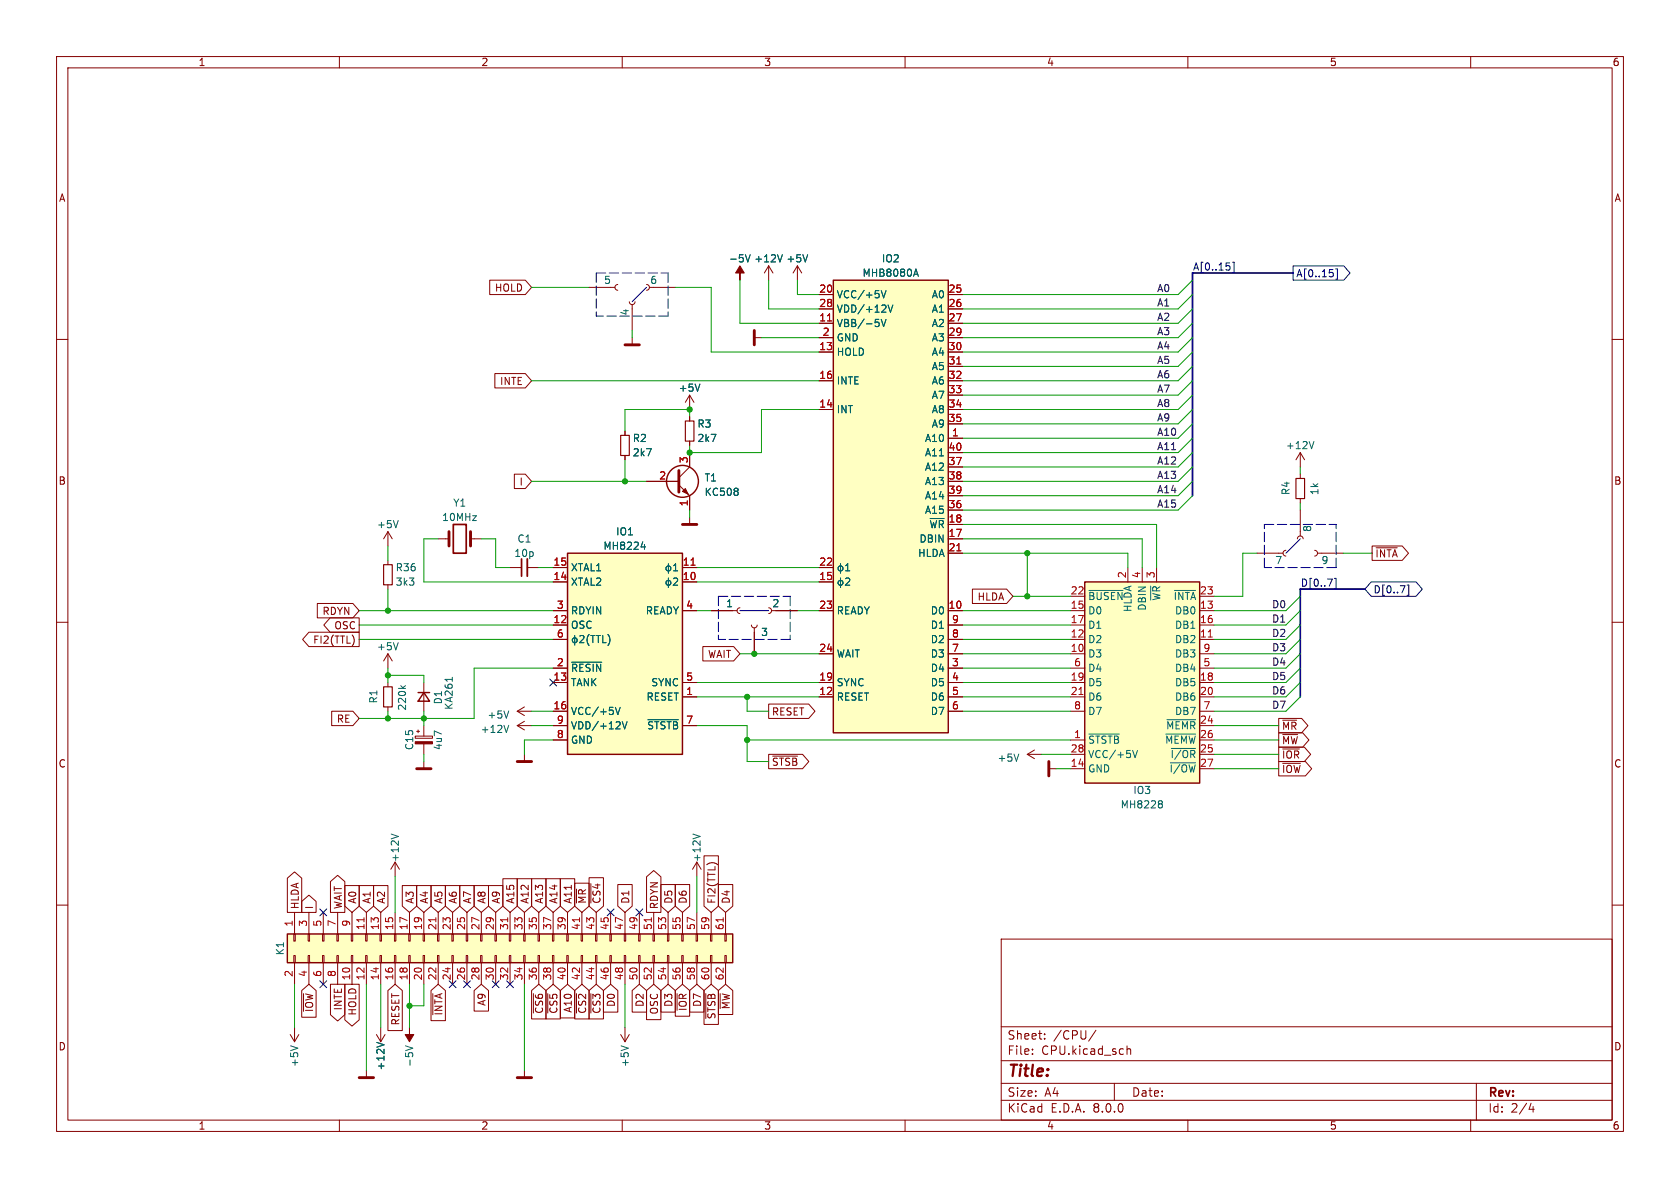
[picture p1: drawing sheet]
<svg xmlns="http://www.w3.org/2000/svg" width="297mm" height="210mm" viewBox="0 0 297 210" stroke-linecap="round" stroke-linejoin="round" font-family="sans-serif">
<g fill="none" stroke="#840000" stroke-width=".18">
<path d="M10 10h277v190h-277zM12 12h273v186h-273zM60 10v2M110 10v2M160 10v2M210 10v2M260 10v2M10 60h2M111.3 53.3l.1 .4 .4 .1 .3-.1 .2-.4M111.8 53.8v4.6M114.3 50.3l.4 .1 .1 .4-.1 .4-.4 .1M115.6 50.8h3.8"/>
<path d="M285 60h2M121.9 73.7v.7M121.9 78v.7M77.5 95.3h1.9M83.2 95.3h1.9M114.3 85.1h5.7M120 85.7l1.9 1.9v2.6M121.9 80v2.6l-1.9 1.9M10 110h2M285 110h2M68.6 120.7v.7M68.6 125v.7"/>
<path d="M185.4 135.9h1.3M10 160h2M285 160h2M177 166h108v32h-108zM60 198v2M110 198v2M160 198v2M177 194.5h108M177 191.5h108M177 187.5h108M177 181.5h108M182.5 186.3v.1"/>
<path d="M182.5 185.5v.1M184.7 183.6v.1M184.7 182.8v.1M193.7 182.1l-1.2 2M197 191.5v3M199.2 184.9v1.5M199.2 185.5l.3-.1 .3 .1 .1 .9M210 198v2M260 198v2M261 191.5v6.5M270.7 195l-.4 1.1h.9M271 195.6v1"/>
</g>
<path d="M80.1 92.7h2.3v5.1h-2.3z" fill="none" stroke="#840000" stroke-width=".3"/>
<path d="M79.4 94v2.5M83.2 94v2.5M120 83.2v3.8M185.4 134.6v2.6" fill="none" stroke="#840000" stroke-width=".51"/>
<path d="M121.2 74.4h1.5v3.6h-1.5zM67.8 121.4h1.5v3.6h-1.5z" fill="none" stroke="#840000" stroke-width=".2"/>
<path d="M130.4 86.4l.1 .1-.1 .3M130.4 86.9l.1 .2-.1 .4M70.9 121.2l.4 .5M71.7 121.2l-.5 .4" fill="none" stroke="#006464" stroke-width=".18"/>
<path d="M120.6 86.9l.6-.5 .5 1z" fill="#840000" stroke="#840000" stroke-width=".18"/>
<circle cx="120.6" cy="85.1" r="2.82" fill="none" stroke="#840000" stroke-width=".25"/>
<path d="M191.8 102.9h20.3v35.5h-20.3z" fill="#ffffc2"/>
<path d="M191.8 102.9h20.3v35.5h-20.3z" fill="none" stroke="#840000" stroke-width=".25"/>
<g fill="none" stroke="#840000" stroke-width=".18">
<path d="M104.1 50.8h4.6M109.2 50.3l-.3 .1-.2 .4 .2 .4 .3 .1M111.8 59.7v1.3M135.9 47l-.8 1.3M135.9 47v2.5M135.9 47l.8 1.3M110.5 76.2v.8M121.9 69.9l-.7 1.2M121.9 69.9v2.5M121.9 69.9l.8 1.2M68.6 94l-.8 1.3M68.6 94v2.5"/>
<path d="M68.6 94l.7 1.3M110.5 80.5v.8M222.2 97.8h4.6M227.3 97.3l-.3 .1-.2 .4 .2 .3 .3 .2M232.4 97.3l.4 .1 .1 .4-.1 .3-.4 .2M232.9 97.8h4.6M68.6 115.6v2.5M68.6 115.6l-.8 1.2M68.6 115.6l.7 1.2M125.7 108h4.6M130.8 107.4l-.3 .2-.2 .4 .2 .3 .3 .2M132.8 110.5l.2 .3 .4 .2 .3-.2 .2-.3"/>
<path d="M133.3 111v4.6M135.9 107.4l.3 .2 .2 .4-.2 .3-.3 .2M137.2 108h3.8M189.2 115.6h2.6M189.2 113h2.6M189.2 108h2.6M189.2 110.5h2.6M189.2 105.4h2.6M189.2 118.1h2.6M199.4 100.3v2.6M201.9 100.3v2.6M204.5 100.3v2.6"/>
<path d="M212.1 115.6h2.5M212.1 113h2.5M212.1 108h2.5M212.1 110.5h2.5M212.1 105.4h2.5M212.1 118.1h2.5M181.6 133.4h2.5M181.6 133.4l1.3 .7M182.9 132.6l-1.3 .8M189.2 130.8h2.6M189.2 135.9h2.6M189.2 120.7h2.6"/>
<path d="M189.2 123.2h2.6M189.2 133.4h2.6M189.2 125.7h2.6M212.1 130.8h2.5M212.1 135.9h2.5M212.1 120.7h2.5M212.1 123.2h2.5M212.1 128.3h2.5M212.1 133.4h2.5M212.1 125.7h2.5M69.8 152.4l-.7 1.3M69.8 152.4v2.5"/>
<path d="M69.8 152.4l.8 1.3M123.2 152.4l-.8 1.3M123.2 152.4v2.5M123.2 152.4l.8 1.3"/>
</g>
<g fill="none" stroke="#006464" stroke-width=".18">
<path d="M138.3 45l-.4 1.3M123.7 67.9l-.4 1.3M70.4 92l-.4 1.3M70.4 113.6l-.4 1.3M192.5 104.4h6M203.4 103.6v2.5M207.6 104.4h3.8M180.1 133.3l-.4 1.3M192.5 129.8h5.4M200.2 132.7l.5 1.2 .4-1.2M206.1 129.8h5.3M206.3 127.2h5.1"/>
<path d="M206.9 134.8h4.5M207.1 132.3h4.3M69.2 147.4l1.2 .5M122.5 147.4l1.3 .5M205 141.5h.3l.2 .3-.2 .3M205 142.1h.3M205.3 142.1l.2 .2v.3l-.1 .2h-.4"/>
</g>
<path d="M213.6 112.6h.7M190.7 122.8h.8" fill="none" stroke="#a90000" stroke-width=".18"/>
<path d="M110.5 61h2.5" fill="none" stroke="#840000" stroke-width=".51"/>
<path d="M109.7 77h1.6v3.5h-1.6z" fill="none" stroke="#840000" stroke-width=".2"/>
<path d="M147.3 49.5h20.3v80h-20.3z" fill="#ffffc2"/>
<path d="M147.3 49.5h20.3v80h-20.3zM73.9 122.4h2M74.9 122.4l1 1.6h-2z" fill="none" stroke="#840000" stroke-width=".25"/>
<g fill="none" stroke="#840000" stroke-width=".18">
<path d="M133.3 59.7h1.3M141 47l-.8 1.3M141 47v2.5M141 47l.7 1.3M144.8 57.2h2.5M144.8 59.7h2.5M144.8 52.1h2.5M144.8 54.6h2.5M167.6 57.2h2.6M167.6 59.7h2.6M167.6 52.1h2.6M167.6 54.6h2.6"/>
<path d="M144.8 62.2h2.5M144.8 72.4h2.5M144.8 67.3h2.5M167.6 77.5h2.6M167.6 62.2h2.6M167.6 72.4h2.6M167.6 67.3h2.6M167.6 64.8h2.6M167.6 69.9h2.6M167.6 74.9h2.6M68.6 99.1v.7M167.6 95.3h2.6"/>
<path d="M167.6 92.7h2.6M167.6 97.8h2.6M167.6 90.2h2.6M167.6 82.6h2.6M167.6 85.1h2.6M167.6 87.6h2.6M167.6 80h2.6M229.4 95.3l.1-.4 .4-.2 .3 .2 .2 .4M229.9 90.2v4.5M68.6 103.4v.7M90.2 100.3h2M93.2 100.3h2"/>
<path d="M144.8 108h2.5M144.8 102.9h2.5M144.8 100.3h2.5M144.8 115.6h2.5M167.6 108h2.6M167.6 115.6h2.6M167.6 118.1h2.6M167.6 113h2.6M167.6 110.5h2.6M73.4 130.1h3.1v.4h-3.1zM73.7 129.3h.5M73.9 129v.5"/>
<path d="M74.9 120.7v5M74.9 128.3v1.8M74.9 131.5v1.9M91.4 125.7h2.6M91.4 128.3l1.3 .7M91.4 128.3h2.6M91.4 125.7l1.3 .8M92.7 127.5l-1.3 .8M92.7 125l-1.3 .7M144.8 123.2h2.5M144.8 120.7h2.5M167.6 123.2h2.6"/>
<path d="M167.6 120.7h2.6M167.6 125.7h2.6"/>
</g>
<g fill="none" stroke="#006464" stroke-width=".18">
<path d="M131.8 45l.4 1.3 .4-1.3M142.8 45l-.4 1.3M154.8 56.5h.6M155.2 56.9l.2 .3v.3l-.2 .2M155.8 56.5l.4 1.2 .4-1.2M155.8 51.4l.4 1.2 .4-1.2M157 53.9l.4 1.3 .4-1.3M161.6 48.5h.6M161.9 47.6l.4 1.2M148.6 99.6v1.7M80 119.7v.8M148.6 102.2v1.7"/>
<path d="M149.5 102.3l.5-.1 .2 .3-.8 .9h.8M149.5 100.9h.7M149.5 100l.4-.4v1.3M89.9 128.2l-.4 1.3M89.9 125.7l-.4 1.2"/>
<circle cx="148.6" cy="103" r=".44"/>
<circle cx="148.6" cy="100.5" r=".44"/>
</g>
<path d="M146.3 56.7h.7M169.2 64.4h.7M169.2 97.4h.7" fill="none" stroke="#a90000" stroke-width=".18"/>
<g fill="#840000" stroke="#840000" stroke-width=".18">
<path d="M130.8 47l.8 1.3h-.8v1.2v-1.2h-.8z"/>
<path d="M73.4 131.1h3.1v.4h-3.1z"/>
</g>
<path d="M133.3 58.4v2.6" fill="none" stroke="#840000" stroke-width=".51"/>
<path d="M93.2 98.8v3.1" fill="none" stroke="#840000" stroke-width=".33"/>
<path d="M92.2 98.8v3.1" fill="none" stroke="#840000" stroke-width=".3"/>
<path d="M67.8 99.8h1.5v3.6h-1.5z" fill="none" stroke="#840000" stroke-width=".2"/>
<path d="M100.3 97.8h20.3v35.6h-20.3z" fill="#ffffc2"/>
<path d="M100.3 97.8h20.3v35.6h-20.3z" fill="none" stroke="#840000" stroke-width=".25"/>
<g fill="none" stroke="#840000" stroke-width=".18">
<path d="M121.9 91.4v1.3M97.8 102.9h2.5M97.8 100.3h2.5M97.8 110.5h2.5M97.8 118.1h2.5M97.8 108h2.5M97.8 113h2.5M120.6 102.9h2.6M120.6 100.3h2.6M120.6 108h2.6M97.8 120.7h2.5M97.8 125.7h2.5"/>
<path d="M97.8 128.3h2.5M97.8 130.8h2.5M120.6 123.2h2.6M120.6 120.7h2.6M120.6 128.3h2.6M66.5 182.9l.8 1.3M67.3 181.6v2.6M68.1 182.9l-.8 1.3M109.7 182.9l.8 1.3M110.5 181.6v2.6M111.3 182.9l-.8 1.3"/>
</g>
<g fill="none" stroke="#006464" stroke-width=".18">
<path d="M113.3 96.7h.8M113.9 96.3v.8M118.2 99.6v1.7M101.1 117.1h5.3M101.6 112.3v1.7M102.5 112.5l.5-.2 .2 .4-.7 .9h.7M104.1 112.2a1.46 1.46 0 0 0 0 1.9M104.4 112.3h.8M104.8 112.3v1.3M105.4 112.3h.7M105.8 112.3v1.3M106.6 112.3v1.3h.6"/>
<path d="M107.5 112.2a1.46 1.46 0 0 1 0 1.9M118.2 102.2v1.7M119.1 102.3l.5-.1 .2 .3-.8 .9h.8M119.1 100.9h.7M119.1 100l.3-.4v1.3M108.8 125l.4 1.3 .4-1.3M110 127.6l.4 1.2 .5-1.2M114.5 127.2h5.4M66.6 184.3l1.3 .4M109.8 184.9l1.3 .4"/>
<circle cx="101.6" cy="113.2" r=".44"/>
<circle cx="118.2" cy="103" r=".44"/>
<circle cx="118.2" cy="100.5" r=".44"/>
</g>
<path d="M122.2 99.9h.7" fill="none" stroke="#a90000" stroke-width=".18"/>
<path d="M120.6 92.7h2.6" fill="none" stroke="#840000" stroke-width=".51"/>
<path d="M50.8 165.1h78.7v5.1h-78.7z" fill="#ffffc2"/>
<g fill="none" stroke="#840000" stroke-width=".18">
<path d="M86.6 49.5h6.3l1.1 1.3-1.1 1.3h-6.3zM144.8 57.2h2.5M144.8 59.7h2.5M144.8 52.1h2.5M144.8 54.6h2.5M167.6 57.2h2.6M167.6 59.7h2.6M167.6 52.1h2.6M167.6 54.6h2.6M87.5 66h5.4l1.1 1.3-1.1 1.3h-5.4zM110.5 76.2v.8M121.9 73.7v.7"/>
<path d="M121.9 78v.7M144.8 62.2h2.5M144.8 72.4h2.5M144.8 67.3h2.5M167.6 77.5h2.6M167.6 62.2h2.6M167.6 72.4h2.6M167.6 67.3h2.6M167.6 64.8h2.6M167.6 69.9h2.6M167.6 74.9h2.6M90.9 83.8h2l1.1 1.3-1.1 1.3h-2z"/>
<path d="M110.5 80.5v.8M114.3 85.1h5.7M121.9 80v2.6M121.9 87.6v2.6M167.6 95.3h2.6M167.6 92.7h2.6M167.6 97.8h2.6M167.6 90.2h2.6M167.6 82.6h2.6M167.6 85.1h2.6M167.6 87.6h2.6M167.6 80h2.6"/>
<path d="M229.9 80v2.6M229.9 83.8v.8M229.9 88.1v.8M229.9 80l-.8 1.3M229.9 80l.7 1.3M242.6 96.5h5.3l1.1 1.3-1.1 1.3h-5.3zM243.3 96.8h3.7M54.6 111.8h8.9v2.5h-8.9l-1.1-1.3zM56.1 106.7h6.3l1.1 1.3-1.1 1.2h-6.3zM58.4 109.2h5.1v2.6h-5.1l-1.2-1.3zM97.8 108h2.5M97.8 102.9h2.5"/>
<path d="M97.8 100.3h2.5M97.8 118.1h2.5M97.8 113h2.5M97.8 110.5h2.5M120.6 108h2.6M120.6 102.9h2.6M120.6 100.3h2.6M124.3 114.3h5.4l1.1 1.3-1.1 1.2h-5.4zM125.7 108h3.8M133.3 111.8v3.8M137.2 108h3.8M144.8 108h2.5"/>
<path d="M144.8 102.9h2.5M144.8 100.3h2.5M144.8 115.6h2.5M167.6 108h2.6M167.6 115.6h2.6M167.6 118.1h2.6M167.6 113h2.6M167.6 110.5h2.6M171.9 104.1h6.1l1.1 1.3-1.1 1.3h-6.1zM58.6 125.7h3.8l1.1 1.3-1.1 1.3h-3.8zM74.9 134.6v1.3M92.7 133.4v1.2"/>
<path d="M97.8 120.7h2.5M97.8 125.7h2.5M97.8 128.3h2.5M97.8 130.8h2.5M120.6 123.2h2.6M120.6 120.7h2.6M120.6 128.3h2.6M135.9 133.3h6l1.1 1.3-1.1 1.3h-6zM135.9 124.5h7.1l1.1 1.2-1.1 1.3h-7.1zM136.6 133.7h4.4M144.8 123.2h2.5M144.8 120.7h2.5"/>
<path d="M167.6 123.2h2.6M167.6 120.7h2.6M167.6 125.7h2.6M226.1 132.1h4.5l1.1 1.3-1.1 1.2h-4.5zM226.1 134.6h4.7l1.1 1.3-1.1 1.3h-4.7zM226.1 129.5h4.2l1.1 1.3-1.1 1.3h-4.2zM226.1 127h4l1.1 1.3-1.1 1.2h-4zM226.8 132.4h2.9M226.8 134.9h3.1M226.8 127.3h2.4M50.8 155.2l1.3-1.1 1.2 1.1v6.1h-2.5zM53.3 159.4l1.3-1.2 1.3 1.2v1.9h-2.6z"/>
<path d="M58.4 155.8l1.3-1.1 1.3 1.1v5.5h-2.6zM61 156.5h2.5v3.7l-1.3 1.1-1.2-1.1zM63.5 156.5h2.5v3.7l-1.2 1.1-1.3-1.1zM66 156.5h2.6v3.7l-1.3 1.1-1.3-1.1zM71.1 156.5h2.6v3.7l-1.3 1.1-1.3-1.1zM73.7 156.5h2.5v3.7l-1.3 1.1-1.2-1.1zM76.2 156.5h2.5v3.7l-1.2 1.1-1.3-1.1zM78.7 156.5h2.6v3.7l-1.3 1.1-1.3-1.1zM81.3 156.5h2.5v3.7l-1.3 1.1-1.2-1.1zM83.8 156.5h2.6v3.7l-1.3 1.1-1.3-1.1zM86.4 156.5h2.5v3.7l-1.3 1.1-1.2-1.1zM88.9 155.3h2.5v4.9l-1.2 1.1-1.3-1.1z"/>
<path d="M91.4 155.3h2.6v4.9l-1.3 1.1-1.3-1.1zM94 155.3h2.5v4.9l-1.3 1.1-1.2-1.1zM96.5 155.3h2.6v4.9l-1.3 1.1-1.3-1.1zM99.1 155.3h2.5v4.9l-1.3 1.1-1.2-1.1zM101.6 156.1h2.5v4.1l-1.2 1.1-1.3-1.1zM101.9 157.2v2.4M104.1 155.2h2.6v5l-1.3 1.1-1.3-1.1zM104.5 156.2v3.4M109.2 156.4h2.6v3.8l-1.3 1.1-1.3-1.1zM114.3 155l1.3-1.1 1.2 1.1v6.3h-2.5zM116.8 156.4h2.6v3.8l-1.3 1.1-1.3-1.1zM119.4 156.4h2.5v3.8l-1.3 1.1-1.2-1.1z"/>
<path d="M124.5 151.3h2.5v8.9l-1.3 1.1-1.2-1.1zM127 156.4h2.5v3.8l-1.2 1.1-1.3-1.1zM51.9 165.1h.3v1.3h-.3zM51.9 168.9h.3v1.3h-.3zM52.1 161.3v3.8M52.1 170.2v3.8M53.3 175.1l1.3-1.1 1.3 1.1v4.7h-2.6zM53.7 175.6v3.2M54.5 165.1h.2v1.3h-.2zM54.5 168.9h.2v1.3h-.2zM54.6 161.3v3.8M54.6 170.2v3.8"/>
<path d="M57 165.1h.3v1.3h-.3zM57 168.9h.3v1.3h-.3zM57.1 161.3v3.8M57.1 170.2v3.8M58.4 174h2.6v5.4l-1.3 1.1-1.3-1.1zM59.6 165.1h.2v1.3h-.2zM59.6 168.9h.2v1.3h-.2zM59.7 161.3v3.8M59.7 170.2v3.8M61 174h2.5v6.3l-1.3 1.1-1.2-1.1zM62.1 165.1h.3v1.3h-.3zM62.1 168.9h.3v1.3h-.3z"/>
<path d="M62.2 161.3v3.8M62.2 170.2v3.8M64.6 165.1h.3v1.3h-.3zM64.6 168.9h.3v1.3h-.3zM64.8 161.3v3.8M64.8 170.2v3.8M67.2 165.1h.2v1.3h-.2zM67.2 168.9h.2v1.3h-.2zM67.3 161.3v3.8M67.3 170.2v3.8M68.6 175.1l1.2-1.1 1.3 1.1v7.1h-2.5zM69.7 165.1h.3v1.3h-.3z"/>
<path d="M69.7 168.9h.3v1.3h-.3zM69.8 161.3v3.8M69.8 170.2v3.8M72.3 165.1h.2v1.3h-.2zM72.3 168.9h.2v1.3h-.2zM72.4 161.3v3.8M72.4 170.2v3.8M74.8 165.1h.3v1.3h-.3zM74.8 168.9h.3v1.3h-.3zM74.9 161.3v3.8M74.9 170.2v3.8M76.2 175.1l1.3-1.1 1.2 1.1v5.3h-2.5z"/>
<path d="M76.5 175.6v3.8M77.3 165.1h.3v1.3h-.3zM77.3 168.9h.3v1.3h-.3zM77.5 161.3v3.8M77.5 170.2v3.8M79.9 165.1h.2v1.3h-.2zM79.9 168.9h.2v1.3h-.2zM80 161.3v3.8M80 170.2v3.8M82.4 165.1h.3v1.3h-.3zM82.4 168.9h.3v1.3h-.3zM82.5 161.3v3.8"/>
<path d="M82.5 170.2v3.8M83.8 175.1l1.3-1.1 1.3 1.1v3.6h-2.6zM85 165.1h.2v1.3h-.2zM85 168.9h.2v1.3h-.2zM85.1 161.3v3.8M85.1 170.2v3.8M87.5 165.1h.3v1.3h-.3zM87.5 168.9h.3v1.3h-.3zM87.6 161.3v3.8M87.6 170.2v3.8M90 165.1h.3v1.3h-.3zM90 168.9h.3v1.3h-.3z"/>
<path d="M90.2 161.3v3.8M90.2 170.2v3.8M92.6 165.1h.2v1.3h-.2zM92.6 168.9h.2v1.3h-.2zM92.7 161.3v3.8M92.7 170.2v3.8M94 175.1l1.2-1.1 1.3 1.1v5h-2.5zM94.3 175.6v3.5M95.1 165.1h.3v1.3h-.3zM95.1 168.9h.3v1.3h-.3zM95.2 161.3v3.8M95.2 170.2v3.8"/>
<path d="M96.5 175.1l1.3-1.1 1.3 1.1v5h-2.6zM96.8 175.6v3.5M97.7 165.1h.2v1.3h-.2zM97.7 168.9h.2v1.3h-.2zM97.8 161.3v3.8M97.8 170.2v3.8M99.1 175.1l1.2-1.1 1.3 1.1v4.8h-2.5zM100.2 165.1h.3v1.3h-.3zM100.2 168.9h.3v1.3h-.3zM100.3 161.3v3.8M100.3 170.2v3.8M101.6 175.1l1.3-1.1 1.2 1.1v5h-2.5z"/>
<path d="M101.9 175.6v3.5M102.7 165.1h.3v1.3h-.3zM102.7 168.9h.3v1.3h-.3zM102.9 161.3v3.8M102.9 170.2v3.8M104.1 175.1l1.3-1.1 1.3 1.1v5h-2.6zM104.5 175.6v3.5M105.3 165.1h.2v1.3h-.2zM105.3 168.9h.2v1.3h-.2zM105.4 161.3v3.8M105.4 170.2v3.8M106.7 175.1l1.2-1.1 1.3 1.1v3.8h-2.5z"/>
<path d="M107.8 165.1h.3v1.3h-.3zM107.8 168.9h.3v1.3h-.3zM107.9 161.3v3.8M107.9 170.2v3.8M110.4 165.1h.2v1.3h-.2zM110.4 168.9h.2v1.3h-.2zM110.5 161.3v3.8M110.5 170.2v3.8M111.8 175.1l1.2-1.1 1.3 1.1v3.8h-2.5zM112.9 165.1h.3v1.3h-.3zM112.9 168.9h.3v1.3h-.3zM113 161.3v3.8"/>
<path d="M113 170.2v3.8M114.3 175.1l1.3-1.1 1.2 1.1v5.1h-2.5zM115.4 165.1h.3v1.3h-.3zM115.4 168.9h.3v1.3h-.3zM115.6 161.3v3.8M115.6 170.2v3.8M116.8 175.1l1.3-1.1 1.3 1.1v3.8h-2.6zM118 165.1h.2v1.3h-.2zM118 168.9h.2v1.3h-.2zM118.1 161.3v3.8M118.1 170.2v3.8M119.4 175.1l1.2-1.1 1.3 1.1v4.5h-2.5z"/>
<path d="M119.7 175.6v3M120.5 165.1h.3v1.3h-.3zM120.5 168.9h.3v1.3h-.3zM120.6 161.3v3.8M120.6 170.2v3.8M121.9 175.1l1.3-1.1 1.3 1.1v3.8h-2.6zM123.1 165.1h.2v1.3h-.2zM123.1 168.9h.2v1.3h-.2zM123.2 161.3v3.8M123.2 170.2v3.8M124.5 175.1l1.2-1.1 1.3 1.1v6h-2.5zM124.8 175.6v4.4"/>
<path d="M125.6 165.1h.3v1.3h-.3zM125.6 168.9h.3v1.3h-.3zM125.7 161.3v3.8M125.7 170.2v3.8M127 175.1l1.3-1.1 1.2 1.1v4.2h-2.5zM128.1 165.1h.3v1.3h-.3zM128.1 168.9h.3v1.3h-.3zM128.3 161.3v3.8M128.3 170.2v3.8M51.3 182.9l.8 1.3M52.1 181.6v2.6M52.8 182.9l-.7 1.3"/>
<path d="M64.8 189.2v1.3M92.7 189.2v1.3"/>
</g>
<path d="M50.8 165.1h78.7v5.1h-78.7z" fill="none" stroke="#840000" stroke-width=".25"/>
<path d="M146.3 56.7h.7M169.2 64.4h.7M122.2 99.9h.7M169.2 97.4h.7M64.4 162.2v.8M77.1 162.2v.8M89.8 162.2v.8M102.5 162.2v.8M115.2 162.2v.8M127.9 162.2v.8" fill="none" stroke="#a90000" stroke-width=".18"/>
<path d="M229.1 84.6h1.5v3.5h-1.5z" fill="none" stroke="#840000" stroke-width=".2"/>
<path d="M72.4 181.6v1.3h.8l-.8 1.3-.8-1.3h.8z" fill="#840000" stroke="#840000" stroke-width=".18"/>
<g fill="none" stroke="#006464" stroke-width=".18">
<path d="M131.8 45l.4 1.3 .4-1.3M138.3 45l-.4 1.3M142.8 45l-.4 1.3M154.8 56.5h.6M155.2 56.9l.2 .3v.3l-.2 .2M155.8 56.5l.4 1.2 .4-1.2M155.8 51.4l.4 1.2 .4-1.2M157 53.9l.4 1.3 .4-1.3M161.6 48.5h.6M161.9 47.6l.4 1.2M123.7 67.9l-.4 1.3M232.3 78l-.4 1.3"/>
<path d="M113.3 96.7h.8M113.9 96.3v.8M118.2 99.6v1.7M130.4 86.4l.1 .1-.1 .3M130.4 86.9l.1 .2-.1 .4M148.6 99.6v1.7M101.1 117.1h5.3M101.6 112.3v1.7M102.5 112.5l.5-.2 .2 .4-.7 .9h.7M104.1 112.2a1.46 1.46 0 0 0 0 1.9M104.4 112.3h.8M104.8 112.3v1.3"/>
<path d="M105.4 112.3h.7M105.8 112.3v1.3M106.6 112.3v1.3h.6M107.5 112.2a1.46 1.46 0 0 1 0 1.9M118.2 102.2v1.7M119.1 102.3l.5-.1 .2 .3-.8 .9h.8M119.1 100.9h.7M119.1 100l.3-.4v1.3M148.6 102.2v1.7M149.5 102.3l.5-.1 .2 .3-.8 .9h.8M149.5 100.9h.7M149.5 100l.4-.4v1.3"/>
<path d="M108.8 125l.4 1.3 .4-1.3M110 127.6l.4 1.2 .5-1.2M114.5 127.2h5.4M51.4 184.9l1.2 .4M66.6 184.3l1.3 .4M71.7 184.9l1.3 .4-1.3 .4"/>
<circle cx="101.6" cy="113.2" r=".44"/>
<circle cx="118.2" cy="103" r=".44"/>
<circle cx="118.2" cy="100.5" r=".44"/>
<circle cx="148.6" cy="103" r=".44"/>
<circle cx="148.6" cy="100.5" r=".44"/>
</g>
<path d="M73.7 135.9h2.5M91.4 134.6h2.6M63.5 190.5h2.5M91.4 190.5h2.6" fill="none" stroke="#840000" stroke-width=".51"/>
<g fill="none" stroke="#000084" stroke-width=".18">
<path d="M217.4 47.1v.5M217.9 46.4h.3v1.8h-.3M228.6 47h9l1.1 1.3-1.1 1.2h-9zM235.6 48.3v.5M236.1 47.5h.3v1.9h-.3M235.9 102.2h.3v1.9h-.3M242.4 102.9h7.9l1.1 1.2-1.1 1.3h-7.9l-1.1-1.3zM248.8 103.4h.3v1.8h-.3M97.2 120l1.2 1.3M98.4 120l-1.2 1.3M56.5 173.4l1.3 1.2M56.5 160.7l1.3 1.2"/>
<path d="M57.8 173.4l-1.3 1.2M57.8 160.7l-1.3 1.2M79.4 173.4l1.2 1.2M80.6 173.4l-1.2 1.2M81.9 173.4l1.3 1.2M83.2 173.4l-1.3 1.2M87 173.4l1.2 1.2M88.2 173.4l-1.2 1.2M89.6 173.4l1.2 1.2M90.8 173.4l-1.2 1.2M107.3 160.7l1.3 1.2M108.6 160.7l-1.3 1.2"/>
<path d="M112.4 160.7l1.2 1.2M113.6 160.7l-1.2 1.2"/>
</g>
<path d="M114.3 50.8l-2.5 2.5M229.9 95.3l-2.6 2.5M130.8 108h5.1" fill="none" stroke="#0000c2" stroke-width=".18"/>
<path d="M105.4 48.3v7.6M105.4 48.3h12.7M118.1 48.3v7.6M118.1 55.9h-12.7M223.5 92.7h12.7M127 105.4v7.6M127 105.4h12.7M139.7 105.4v7.6M139.7 113h-12.7M223.5 100.3v-7.6M236.2 100.3v-7.6M236.2 100.3h-12.7" fill="none" stroke="#0000c2" stroke-width=".18" stroke-dasharray="1.7 .6"/>
<path d="M228.6 48.3h-17.8v39.3M241.3 104.1h-11.4v19.1" fill="none" stroke="#000084" stroke-width=".3"/>
<g fill="none" stroke="#009600" stroke-width=".18">
<path d="M94 50.8h10.1M111.8 58.4v1.3M119.4 50.8h6.3v11.4h19.1M130.8 49.5v7.7h14M134.6 59.7h10.2M135.9 49.5v5.1h8.9M141 49.5v2.6h3.8M210.8 54.6l-2.5 2.6h-38.1M210.8 49.5l-2.5 2.6h-38.1M210.8 57.2l-2.5 2.5h-38.1M210.8 52.1l-2.5 2.5h-38.1M210.8 59.7l-2.5 2.5h-38.1"/>
<path d="M94 67.3h50.8M121.9 73.7v-1.3h-11.4v3.8M144.8 72.4h-10.2v7.6h-12.7v-1.3M210.8 64.8l-2.5 2.5h-38.1M210.8 69.9l-2.5 2.5h-38.1M210.8 74.9l-2.5 2.6h-38.1M210.8 67.3l-2.5 2.6h-38.1M210.8 72.4l-2.5 2.5h-38.1M210.8 77.5l-2.5 2.5h-38.1M210.8 62.2l-2.5 2.6h-38.1M68.6 96.5v2.6M77.5 95.3h-2.6v7.6h22.9"/>
<path d="M85.1 95.3h2.5v5h2.6M94 85.1h20.3M110.5 81.3v3.8M121.9 90.2v1.2M170.2 97.8h29.2v2.5M170.2 92.7h34.3v7.6M170.2 95.3h31.7v5M181.6 97.8v7.6M210.8 82.6l-2.5 2.5h-38.1M210.8 85.1l-2.5 2.5h-38.1M210.8 80l-2.5 2.6h-38.1M210.8 87.6l-2.5 2.6h-38.1"/>
<path d="M222.2 97.8h-2.5v7.6h-5.1M229.9 82.6v1.2M229.9 88.9v1.3M237.5 97.8h5.1M63.5 110.5h34.3M63.5 113h34.3M63.5 108h34.3M68.6 119.4h6.3v1.3M68.6 104.1v3.9M68.6 118.1v2.6M95.2 100.3h2.6M97.8 118.1h-14v8.9h-20.3"/>
<path d="M123.2 108h2.5M123.2 102.9h21.6M123.2 100.3h21.6M130.8 115.6h14M141 108h3.8M170.2 110.5h19M170.2 113h19M170.2 108h19M170.2 118.1h19M170.2 115.6h19M179.1 105.4h10.1M229.9 108l-2.6 2.5h-12.7"/>
<path d="M229.9 110.5l-2.6 2.5h-12.7M229.9 105.4l-2.6 2.6h-12.7M229.9 115.6l-2.6 2.5h-12.7M229.9 113l-2.6 2.6h-12.7M229.9 118.1l-2.6 2.6h-12.7M68.6 125.7v1.3M74.9 125.7v2.6M74.9 133.4v1.2M94 128.3h3.8M94 125.7h3.8M97.8 130.8h-5.1v2.6M123.2 128.3h8.9v6.3h3.8"/>
<path d="M123.2 123.2h21.6M123.2 120.7h21.6M132.1 123.2v2.5h3.8M132.1 130.8h57.1M170.2 123.2h19M170.2 120.7h19M170.2 125.7h19M184.1 133.4h5.1M186.7 135.9h2.5M214.6 128.3h11.5M214.6 130.8h11.5M214.6 133.4h11.5"/>
<path d="M214.6 135.9h11.5M229.9 120.7l-2.6 2.5h-12.7M229.9 123.2l-2.6 2.5h-12.7M69.8 154.9v6.4M123.2 154.9v6.4M52.1 174v7.6M64.8 174v15.2M67.3 174v7.6M72.4 174v7.6M74.9 174v3.8h-2.5M92.7 174v15.2M110.5 174v7.6"/>
</g>
<g fill="#009600" stroke="#009600" stroke-width=".18">
<circle cx="181.6" cy="105.4" r=".46"/>
<circle cx="181.6" cy="97.8" r=".46"/>
<circle cx="74.9" cy="127" r=".46"/>
<circle cx="132.1" cy="123.2" r=".46"/>
<circle cx="133.3" cy="115.6" r=".46"/>
<circle cx="68.6" cy="108" r=".46"/>
<circle cx="68.6" cy="119.4" r=".46"/>
<circle cx="68.6" cy="127" r=".46"/>
<circle cx="121.9" cy="80" r=".46"/>
<circle cx="121.9" cy="72.4" r=".46"/>
<circle cx="110.5" cy="85.1" r=".46"/>
<circle cx="132.1" cy="130.8" r=".46"/>
<circle cx="72.4" cy="177.8" r=".46"/>
</g>
<text font-size="2.8" fill="#840000" x="178" y="190.9">Title:</text>
<g font-size="2.1" fill="#840000">
<text x="178" y="184">Sheet:</text>
<text x="186.2" y="184">/CPU/</text>
<text x="178" y="186.7">File:</text>
<text x="184.1" y="186.7">CPU.kicad_sch</text>
<text x="178" y="196.9">KiCad</text>
<text x="178" y="194.1">Size:</text>
<text x="184.7" y="194.1">A4</text>
<text x="185.7" y="196.9">E.D.A.</text>
<text x="193.3" y="196.9">8.0.0</text>
<text x="200" y="194.1">Date:</text>
<text x="263" y="194.3">Rev:</text>
<text x="263" y="196.9">Id:</text>
<text x="267.1" y="196.9">2/4</text>
</g>
<g font-size="1.8" fill="#840000">
<text x="35" y="11.9">1</text>
<text x="85" y="11.9">2</text>
<text x="135" y="11.9">3</text>
<text x="185" y="11.9">4</text>
<text x="235" y="11.9">5</text>
<text x="285" y="11.9">6</text>
<text x="10.3" y="35.9">A</text>
<text x="285.3" y="35.9">A</text>
<text x="87.4" y="51.8">HOLD</text>
<text x="88.3" y="68.3">INTE</text>
<text x="10.3" y="85.9">B</text>
<text x="91.7" y="86">I</text>
<text x="285.3" y="85.9">B</text>
<text x="243" y="98.7">~{INTA}</text>
<text x="172.7" y="106.4">HLDA</text>
<text x="55.3" y="114">FI2(TTL)</text>
<text x="56.9" y="108.9">RDYN</text>
<text x="59" y="111.4">OSC</text>
<text x="125.1" y="116.5">WAIT</text>
<text x="59.4" y="128">RE</text>
<text x="136.4" y="126.7">RESET</text>
<text x="226.5" y="131.8">~{MW}</text>
<text x="226.5" y="129.2">~{MR}</text>
<text x="10.3" y="135.9">C</text>
<text x="136.4" y="135.6">~{STSB}</text>
<text x="226.5" y="134.3">~{IOR}</text>
<text x="226.5" y="136.8">~{IOW}</text>
<text x="285.3" y="135.9">C</text>
<text x="53" y="160.8" transform="rotate(-90 53 160.8)">HLDA</text>
<text x="55.6" y="160.8" transform="rotate(-90 55.6 160.8)">I</text>
<text x="60.6" y="160.8" transform="rotate(-90 60.6 160.8)">WAIT</text>
<text x="63.2" y="159.9" transform="rotate(-90 63.2 159.9)">A0</text>
<text x="65.7" y="159.9" transform="rotate(-90 65.7 159.9)">A1</text>
<text x="68.3" y="159.9" transform="rotate(-90 68.3 159.9)">A2</text>
<text x="73.3" y="159.9" transform="rotate(-90 73.3 159.9)">A3</text>
<text x="75.9" y="159.9" transform="rotate(-90 75.9 159.9)">A4</text>
<text x="78.4" y="159.9" transform="rotate(-90 78.4 159.9)">A5</text>
<text x="81" y="159.9" transform="rotate(-90 81 159.9)">A6</text>
<text x="83.5" y="159.9" transform="rotate(-90 83.5 159.9)">A7</text>
<text x="86" y="159.9" transform="rotate(-90 86 159.9)">A8</text>
<text x="88.6" y="159.9" transform="rotate(-90 88.6 159.9)">A9</text>
<text x="91.1" y="159.9" transform="rotate(-90 91.1 159.9)">A15</text>
<text x="93.7" y="159.9" transform="rotate(-90 93.7 159.9)">A12</text>
<text x="96.2" y="159.9" transform="rotate(-90 96.2 159.9)">A13</text>
<text x="98.7" y="159.9" transform="rotate(-90 98.7 159.9)">A14</text>
<text x="101.3" y="159.9" transform="rotate(-90 101.3 159.9)">A11</text>
<text x="103.8" y="159.9" transform="rotate(-90 103.8 159.9)">~{MR}</text>
<text x="106.4" y="159.9" transform="rotate(-90 106.4 159.9)">~{CS4}</text>
<text x="111.4" y="159.9" transform="rotate(-90 111.4 159.9)">D1</text>
<text x="116.5" y="160.8" transform="rotate(-90 116.5 160.8)">RDYN</text>
<text x="119.1" y="159.9" transform="rotate(-90 119.1 159.9)">D5</text>
<text x="121.6" y="159.9" transform="rotate(-90 121.6 159.9)">D6</text>
<text x="126.7" y="159.9" transform="rotate(-90 126.7 159.9)">FI2(TTL)</text>
<text x="129.2" y="159.9" transform="rotate(-90 129.2 159.9)">D4</text>
<text x="55.6" y="179" transform="rotate(-90 55.6 179)">~{IOW}</text>
<text x="60.6" y="178.7" transform="rotate(-90 60.6 178.7)">INTE</text>
<text x="63.2" y="179.6" transform="rotate(-90 63.2 179.6)">HOLD</text>
<text x="78.4" y="179.6" transform="rotate(-90 78.4 179.6)">~{INTA}</text>
<text x="86" y="177.9" transform="rotate(-90 86 177.9)">A9</text>
<text x="96.2" y="179.3" transform="rotate(-90 96.2 179.3)">~{CS6}</text>
<text x="98.7" y="179.3" transform="rotate(-90 98.7 179.3)">~{CS5}</text>
<text x="101.3" y="179.1" transform="rotate(-90 101.3 179.1)">A10</text>
<text x="103.8" y="179.3" transform="rotate(-90 103.8 179.3)">~{CS2}</text>
<text x="106.4" y="179.3" transform="rotate(-90 106.4 179.3)">~{CS3}</text>
<text x="108.9" y="178.1" transform="rotate(-90 108.9 178.1)">D0</text>
<text x="114" y="178.1" transform="rotate(-90 114 178.1)">D2</text>
<text x="116.5" y="179.4" transform="rotate(-90 116.5 179.4)">OSC</text>
<text x="119.1" y="178.1" transform="rotate(-90 119.1 178.1)">D3</text>
<text x="121.6" y="178.8" transform="rotate(-90 121.6 178.8)">~{IOR}</text>
<text x="124.1" y="178.1" transform="rotate(-90 124.1 178.1)">D7</text>
<text x="129.2" y="178.5" transform="rotate(-90 129.2 178.5)">~{MW}</text>
<text x="10.3" y="185.9">D</text>
<text x="70.8" y="181.4" transform="rotate(-90 70.8 181.4)">RESET</text>
<text x="126.7" y="180.3" transform="rotate(-90 126.7 180.3)">~{STSB}</text>
<text x="285.3" y="185.9">D</text>
<text x="35" y="199.9">1</text>
<text x="85" y="199.9">2</text>
<text x="135" y="199.9">3</text>
<text x="185" y="199.9">4</text>
<text x="235" y="199.9">5</text>
<text x="285" y="199.9">6</text>
</g>
<g font-size="1.8" fill="#006464">
<text x="128.8" y="46.6">-5V</text>
<text x="133.2" y="46.6">+12V</text>
<text x="138.9" y="46.6">+5V</text>
<text x="155.8" y="46.6">IO2</text>
<text x="106.7" y="50.4">5</text>
<text x="114.9" y="50.4">6</text>
<text x="147.8" y="52.9">VCC/+5V</text>
<text x="152.4" y="49.1">MHB8080A</text>
<text x="164.6" y="52.9">A0</text>
<text x="111.4" y="55.9" transform="rotate(-90 111.4 55.9)">4</text>
<text x="147.8" y="58">VBB/-5V</text>
<text x="147.8" y="55.5">VDD/+12V</text>
<text x="164.6" y="55.5">A1</text>
<text x="164.6" y="58">A2</text>
<text x="147.8" y="63.1">HOLD</text>
<text x="147.8" y="60.6">GND</text>
<text x="164.6" y="60.6">A3</text>
<text x="164.6" y="63.1">A4</text>
<text x="164.6" y="65.6">A5</text>
<text x="119.9" y="69.4">+5V</text>
<text x="147.8" y="68.2">INTE</text>
<text x="164.6" y="68.2">A6</text>
<text x="164.6" y="70.7">A7</text>
<text x="123.2" y="75.8">R3</text>
<text x="147.8" y="73.3">INT</text>
<text x="164.6" y="73.3">A8</text>
<text x="164.6" y="75.8">A9</text>
<text x="111.8" y="78.3">R2</text>
<text x="111.8" y="80.9">2k7</text>
<text x="123.2" y="78.3">2k7</text>
<text x="163.4" y="78.3">A10</text>
<text x="163.4" y="83.4">A12</text>
<text x="163.4" y="80.9">A11</text>
<text x="227.2" y="79.6">+12V</text>
<text x="80" y="89.8">Y1</text>
<text x="124.5" y="85.3">T1</text>
<text x="124.5" y="87.9">KC508</text>
<text x="163.4" y="86">A13</text>
<text x="163.4" y="88.5">A14</text>
<text x="228.2" y="87.6" transform="rotate(-90 228.2 87.6)">R4</text>
<text x="233.3" y="87.6" transform="rotate(-90 233.3 87.6)">1k</text>
<text x="66.5" y="93.6">+5V</text>
<text x="78.1" y="92.3">10MHz</text>
<text x="108.8" y="94.8">IO1</text>
<text x="163.4" y="91">A15</text>
<text x="164.2" y="93.6">~{WR}</text>
<text x="232" y="94.1" transform="rotate(-90 232 94.1)">8</text>
<text x="69.9" y="101.2">R36</text>
<text x="90.8" y="98.7">10p</text>
<text x="91.4" y="96.1">C1</text>
<text x="100.8" y="101.2">XTAL1</text>
<text x="106.6" y="97.4">MH8224</text>
<text x="162.2" y="98.7">HLDA</text>
<text x="162.5" y="96.1">DBIN</text>
<text x="225.4" y="99.9">7</text>
<text x="233.5" y="99.9">9</text>
<text x="69.9" y="103.7">3k3</text>
<text x="100.8" y="103.7">XTAL2</text>
<text x="128.3" y="107.5">1</text>
<text x="136.5" y="107.5">2</text>
<text x="192.3" y="106.3">~{BUSEN}</text>
<text x="205.3" y="106.3" transform="rotate(-90 205.3 106.3)">~{WR}</text>
<text x="207.4" y="106.3">~{INTA}</text>
<text x="100.8" y="111.4">OSC</text>
<text x="100.8" y="108.8">RDYIN</text>
<text x="114.1" y="108.8">READY</text>
<text x="134.5" y="112.6">3</text>
<text x="147.8" y="108.8">READY</text>
<text x="164.4" y="108.8">D0</text>
<text x="164.4" y="113.9">D2</text>
<text x="164.4" y="111.4">D1</text>
<text x="192.3" y="113.9">D2</text>
<text x="192.3" y="108.8">D0</text>
<text x="192.3" y="111.4">D1</text>
<text x="200.3" y="108.3" transform="rotate(-90 200.3 108.3)">HLDA</text>
<text x="202.8" y="108.1" transform="rotate(-90 202.8 108.1)">DBIN</text>
<text x="207.6" y="113.9">DB2</text>
<text x="207.6" y="108.8">DB0</text>
<text x="207.6" y="111.4">DB1</text>
<text x="66.5" y="115.2">+5V</text>
<text x="100.8" y="119">~{RESIN}</text>
<text x="147.8" y="116.4">WAIT</text>
<text x="164.4" y="119">D4</text>
<text x="164.4" y="116.4">D3</text>
<text x="192.3" y="116.4">D3</text>
<text x="192.3" y="119">D4</text>
<text x="207.6" y="119">DB4</text>
<text x="207.6" y="116.4">DB3</text>
<text x="66.9" y="124.5" transform="rotate(-90 66.9 124.5)">R1</text>
<text x="72" y="125.7" transform="rotate(-90 72 125.7)">220k</text>
<text x="78.3" y="124.6" transform="rotate(-90 78.3 124.6)">D1</text>
<text x="80.2" y="125.6" transform="rotate(-90 80.2 125.6)">KA261</text>
<text x="100.8" y="121.5">TANK</text>
<text x="114.2" y="124.1">RESET</text>
<text x="115" y="121.5">SYNC</text>
<text x="147.8" y="124.1">RESET</text>
<text x="147.8" y="121.5">SYNC</text>
<text x="164.4" y="121.5">D5</text>
<text x="164.4" y="124.1">D6</text>
<text x="192.3" y="121.5">D5</text>
<text x="192.3" y="124.1">D6</text>
<text x="207.6" y="121.5">DB5</text>
<text x="207.6" y="124.1">DB6</text>
<text x="84.9" y="129.8">+12V</text>
<text x="86.1" y="127.2">+5V</text>
<text x="100.8" y="126.6">VCC/+5V</text>
<text x="100.8" y="131.7">GND</text>
<text x="100.8" y="129.1">VDD/+12V</text>
<text x="114.3" y="129.1">~{STSTB}</text>
<text x="164.4" y="126.6">D7</text>
<text x="192.3" y="131.7">~{STSTB}</text>
<text x="192.3" y="126.6">D7</text>
<text x="205.9" y="131.7">~{MEMW}</text>
<text x="206.1" y="129.1">~{MEMR}</text>
<text x="207.6" y="126.6">DB7</text>
<text x="73.3" y="132.7" transform="rotate(-90 73.3 132.7)">C15</text>
<text x="78.3" y="132.7" transform="rotate(-90 78.3 132.7)">4u7</text>
<text x="176.3" y="134.8">+5V</text>
<text x="192.3" y="136.8">GND</text>
<text x="192.3" y="134.2">VCC/+5V</text>
<text x="206.7" y="136.8">~{I/OW}</text>
<text x="206.8" y="134.2">~{I/OR}</text>
<text x="198" y="143.1">MH8228</text>
<text x="200.3" y="140.6">IO3</text>
<text x="70.7" y="152.5" transform="rotate(-90 70.7 152.5)">+12V</text>
<text x="124.1" y="152.5" transform="rotate(-90 124.1 152.5)">+12V</text>
<text x="50.4" y="169" transform="rotate(-90 50.4 169)">K1</text>
<text x="52.9" y="188.7" transform="rotate(-90 52.9 188.7)">+5V</text>
<text x="68.2" y="189.3" transform="rotate(-90 68.2 189.3)">+12V</text>
<text x="73.3" y="188.7" transform="rotate(-90 73.3 188.7)">-5V</text>
<text x="111.4" y="188.7" transform="rotate(-90 111.4 188.7)">+5V</text>
</g>
<g font-size="1.8" fill="#000084">
<text x="210.8" y="47.9">A[0..15]</text>
<text x="229.1" y="49.2">A[0..15]</text>
<text x="229.9" y="103.8">D[0..7]</text>
<text x="242.7" y="105.1">D[0..7]</text>
</g>
<g font-size="1.8" fill="#a90000">
<text x="144.7" y="51.8">20</text>
<text x="167.6" y="51.8">25</text>
<text x="144.7" y="56.9">11</text>
<text x="144.7" y="54.4">28</text>
<text x="145.3" y="59.4">2</text>
<text x="167.6" y="54.4">26</text>
<text x="167.6" y="56.9">27</text>
<text x="167.6" y="59.4">29</text>
<text x="144.7" y="62">13</text>
<text x="167.6" y="62">30</text>
<text x="167.6" y="64.5">31</text>
<text x="144.7" y="67.1">16</text>
<text x="167.6" y="67.1">32</text>
<text x="167.6" y="69.6">33</text>
<text x="144.7" y="72.1">14</text>
<text x="167.6" y="72.1">34</text>
<text x="167.6" y="74.7">35</text>
<text x="168.2" y="77.2">1</text>
<text x="121.7" y="82" transform="rotate(-90 121.7 82)">3</text>
<text x="167.6" y="82.3">37</text>
<text x="167.6" y="79.8">40</text>
<text x="116.5" y="84.8">2</text>
<text x="121.7" y="89.6" transform="rotate(-90 121.7 89.6)">1</text>
<text x="167.6" y="89.9">36</text>
<text x="167.6" y="84.8">38</text>
<text x="167.6" y="87.4">39</text>
<text x="167.6" y="95">17</text>
<text x="167.6" y="92.5">18</text>
<text x="97.7" y="100.1">15</text>
<text x="120.6" y="100.1">11</text>
<text x="144.7" y="100.1">22</text>
<text x="167.6" y="97.5">21</text>
<text x="97.7" y="102.6">14</text>
<text x="98.4" y="107.7">3</text>
<text x="120.6" y="102.6">10</text>
<text x="121.2" y="107.7">4</text>
<text x="144.7" y="102.6">15</text>
<text x="144.7" y="107.7">23</text>
<text x="167.6" y="107.7">10</text>
<text x="189.2" y="107.7">15</text>
<text x="189.2" y="105.2">22</text>
<text x="199.1" y="102.3" transform="rotate(-90 199.1 102.3)">2</text>
<text x="201.7" y="102.3" transform="rotate(-90 201.7 102.3)">4</text>
<text x="204.2" y="102.3" transform="rotate(-90 204.2 102.3)">3</text>
<text x="212" y="107.7">13</text>
<text x="212" y="105.2">23</text>
<text x="97.7" y="110.2">12</text>
<text x="98.4" y="112.8">6</text>
<text x="168.2" y="112.8">8</text>
<text x="168.2" y="110.2">9</text>
<text x="189.2" y="112.8">12</text>
<text x="189.2" y="110.2">17</text>
<text x="212" y="112.8">11</text>
<text x="212" y="110.2">16</text>
<text x="98.4" y="117.9">2</text>
<text x="144.7" y="115.3">24</text>
<text x="168.2" y="117.9">3</text>
<text x="168.2" y="115.3">7</text>
<text x="189.2" y="115.3">10</text>
<text x="189.8" y="117.9">6</text>
<text x="212.7" y="117.9">5</text>
<text x="212.7" y="115.3">9</text>
<text x="97.7" y="120.4">13</text>
<text x="97.7" y="125.5">16</text>
<text x="121.2" y="122.9">1</text>
<text x="121.2" y="120.4">5</text>
<text x="144.7" y="122.9">12</text>
<text x="144.7" y="120.4">19</text>
<text x="168.2" y="120.4">4</text>
<text x="168.2" y="122.9">5</text>
<text x="168.2" y="125.5">6</text>
<text x="189.2" y="120.4">19</text>
<text x="189.2" y="122.9">21</text>
<text x="189.8" y="125.5">8</text>
<text x="212" y="120.4">18</text>
<text x="212" y="122.9">20</text>
<text x="212.7" y="125.5">7</text>
<text x="98.4" y="130.6">8</text>
<text x="98.4" y="128">9</text>
<text x="121.2" y="128">7</text>
<text x="189.8" y="130.6">1</text>
<text x="212" y="128">24</text>
<text x="212" y="130.6">26</text>
<text x="189.2" y="135.6">14</text>
<text x="189.2" y="133.1">28</text>
<text x="212" y="133.1">25</text>
<text x="212" y="135.6">27</text>
<text x="51.8" y="163.9" transform="rotate(-90 51.8 163.9)">1</text>
<text x="54.4" y="163.9" transform="rotate(-90 54.4 163.9)">3</text>
<text x="56.9" y="163.9" transform="rotate(-90 56.9 163.9)">5</text>
<text x="59.4" y="163.9" transform="rotate(-90 59.4 163.9)">7</text>
<text x="62" y="163.9" transform="rotate(-90 62 163.9)">9</text>
<text x="64.5" y="164.5" transform="rotate(-90 64.5 164.5)">11</text>
<text x="67.1" y="164.5" transform="rotate(-90 67.1 164.5)">13</text>
<text x="69.6" y="164.5" transform="rotate(-90 69.6 164.5)">15</text>
<text x="72.1" y="164.5" transform="rotate(-90 72.1 164.5)">17</text>
<text x="74.7" y="164.5" transform="rotate(-90 74.7 164.5)">19</text>
<text x="77.2" y="164.5" transform="rotate(-90 77.2 164.5)">21</text>
<text x="79.8" y="164.5" transform="rotate(-90 79.8 164.5)">23</text>
<text x="82.3" y="164.5" transform="rotate(-90 82.3 164.5)">25</text>
<text x="84.8" y="164.5" transform="rotate(-90 84.8 164.5)">27</text>
<text x="87.4" y="164.5" transform="rotate(-90 87.4 164.5)">29</text>
<text x="89.9" y="164.5" transform="rotate(-90 89.9 164.5)">31</text>
<text x="92.5" y="164.5" transform="rotate(-90 92.5 164.5)">33</text>
<text x="95" y="164.5" transform="rotate(-90 95 164.5)">35</text>
<text x="97.5" y="164.5" transform="rotate(-90 97.5 164.5)">37</text>
<text x="100.1" y="164.5" transform="rotate(-90 100.1 164.5)">39</text>
<text x="102.6" y="164.5" transform="rotate(-90 102.6 164.5)">41</text>
<text x="105.2" y="164.5" transform="rotate(-90 105.2 164.5)">43</text>
<text x="107.7" y="164.5" transform="rotate(-90 107.7 164.5)">45</text>
<text x="110.2" y="164.5" transform="rotate(-90 110.2 164.5)">47</text>
<text x="112.8" y="164.5" transform="rotate(-90 112.8 164.5)">49</text>
<text x="115.3" y="164.5" transform="rotate(-90 115.3 164.5)">51</text>
<text x="117.9" y="164.5" transform="rotate(-90 117.9 164.5)">53</text>
<text x="120.4" y="164.5" transform="rotate(-90 120.4 164.5)">55</text>
<text x="122.9" y="164.5" transform="rotate(-90 122.9 164.5)">57</text>
<text x="125.5" y="164.5" transform="rotate(-90 125.5 164.5)">59</text>
<text x="128" y="164.5" transform="rotate(-90 128 164.5)">61</text>
<text x="51.8" y="172.8" transform="rotate(-90 51.8 172.8)">2</text>
<text x="54.4" y="172.8" transform="rotate(-90 54.4 172.8)">4</text>
<text x="56.9" y="172.8" transform="rotate(-90 56.9 172.8)">6</text>
<text x="59.4" y="172.8" transform="rotate(-90 59.4 172.8)">8</text>
<text x="62" y="173.4" transform="rotate(-90 62 173.4)">10</text>
<text x="64.5" y="173.4" transform="rotate(-90 64.5 173.4)">12</text>
<text x="67.1" y="173.4" transform="rotate(-90 67.1 173.4)">14</text>
<text x="69.6" y="173.4" transform="rotate(-90 69.6 173.4)">16</text>
<text x="72.1" y="173.4" transform="rotate(-90 72.1 173.4)">18</text>
<text x="74.7" y="173.4" transform="rotate(-90 74.7 173.4)">20</text>
<text x="77.2" y="173.4" transform="rotate(-90 77.2 173.4)">22</text>
<text x="79.8" y="173.4" transform="rotate(-90 79.8 173.4)">24</text>
<text x="82.3" y="173.4" transform="rotate(-90 82.3 173.4)">26</text>
<text x="84.8" y="173.4" transform="rotate(-90 84.8 173.4)">28</text>
<text x="87.4" y="173.4" transform="rotate(-90 87.4 173.4)">30</text>
<text x="89.9" y="173.4" transform="rotate(-90 89.9 173.4)">32</text>
<text x="92.5" y="173.4" transform="rotate(-90 92.5 173.4)">34</text>
<text x="95" y="173.4" transform="rotate(-90 95 173.4)">36</text>
<text x="97.5" y="173.4" transform="rotate(-90 97.5 173.4)">38</text>
<text x="100.1" y="173.4" transform="rotate(-90 100.1 173.4)">40</text>
<text x="102.6" y="173.4" transform="rotate(-90 102.6 173.4)">42</text>
<text x="105.2" y="173.4" transform="rotate(-90 105.2 173.4)">44</text>
<text x="107.7" y="173.4" transform="rotate(-90 107.7 173.4)">46</text>
<text x="110.2" y="173.4" transform="rotate(-90 110.2 173.4)">48</text>
<text x="112.8" y="173.4" transform="rotate(-90 112.8 173.4)">50</text>
<text x="115.3" y="173.4" transform="rotate(-90 115.3 173.4)">52</text>
<text x="117.9" y="173.4" transform="rotate(-90 117.9 173.4)">54</text>
<text x="120.4" y="173.4" transform="rotate(-90 120.4 173.4)">56</text>
<text x="122.9" y="173.4" transform="rotate(-90 122.9 173.4)">58</text>
<text x="125.5" y="173.4" transform="rotate(-90 125.5 173.4)">60</text>
<text x="128" y="173.4" transform="rotate(-90 128 173.4)">62</text>
</g>
<g font-size="1.8" fill="#0f0f0f">
<text x="204.5" y="51.7">A0</text>
<text x="204.5" y="54.3">A1</text>
<text x="204.5" y="56.8">A2</text>
<text x="204.5" y="59.3">A3</text>
<text x="204.5" y="61.9">A4</text>
<text x="204.5" y="64.4">A5</text>
<text x="204.5" y="69.5">A7</text>
<text x="204.5" y="67">A6</text>
<text x="204.5" y="74.6">A9</text>
<text x="204.5" y="72">A8</text>
<text x="204.5" y="77.1">A10</text>
<text x="204.5" y="79.7">A11</text>
<text x="204.5" y="82.2">A12</text>
<text x="204.5" y="84.7">A13</text>
<text x="204.5" y="89.8">A15</text>
<text x="204.5" y="87.3">A14</text>
<text x="224.8" y="107.6">D0</text>
<text x="224.8" y="112.7">D2</text>
<text x="224.8" y="110.1">D1</text>
<text x="224.8" y="117.8">D4</text>
<text x="224.8" y="115.2">D3</text>
<text x="224.8" y="125.4">D7</text>
<text x="224.8" y="120.3">D5</text>
<text x="224.8" y="122.8">D6</text>
</g>
</svg>
